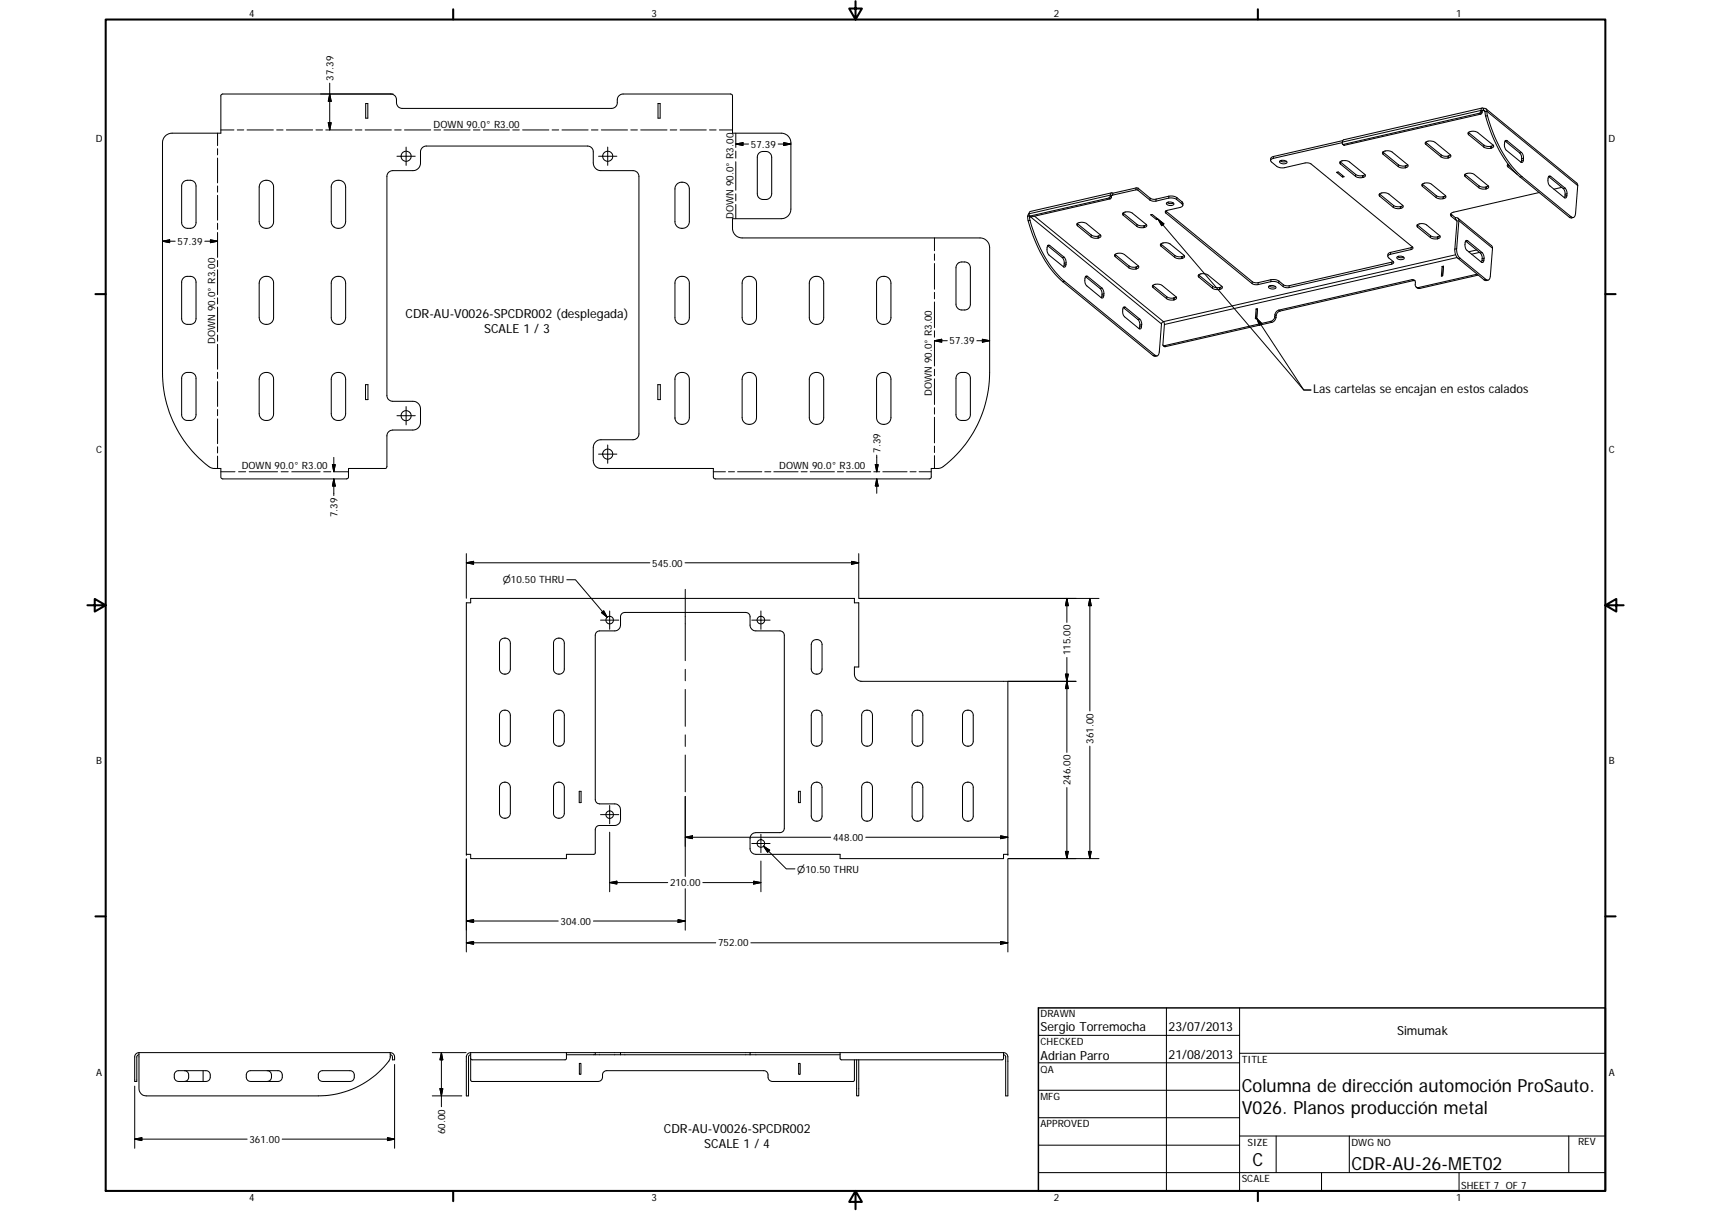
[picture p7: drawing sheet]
<svg xmlns="http://www.w3.org/2000/svg" width="594mm" height="420mm" viewBox="0 0 594 420" stroke-linecap="round" stroke-linejoin="round" font-family="sans-serif">
<g fill="none" stroke="#000" stroke-width=".36">
<path d="M127 35.9h.7v5.1h-.7zM228.5 35.9h.7v5.1h-.7zM514.7 37.5l-48.2 11a1.13 1.13 0 0 0-.2 1.6l47.4-10.8 .5-.4a.99 .99 0 0 1 .8-1.4l.1 .1M515.1 38.3l.1-.1a.94 .94 0 0 1 .5 1.3 44.7 44.7 0 0 0 11.4 21.3l18 14.7h1.2M515.1 38.3l-.4-.1-.1 1-.5 .4-47.3 10.8-.6-.4M515.1 37.6a1.02 1.02 0 0 1 1 .4 1.02 1.02 0 0 1 .2 1 43.3 43.3 0 0 0 12.2 22.3l17 13.9a.98 .98 0 0 0 1.2 0 .98 .98 0 0 0 .3-1.1l.8-9.7-.2-.8-31.6-25.8M515.1 37.6v.7M57.4 47.2l1.9-1h17.4v-13.1l.5-.5h58.5a2.2 2.2 0 0 1 2 3 2.01 2.01 0 0 0 2 2h72.6a2.22 2.22 0 0 0 2-3 2.01 2.01 0 0 1 2-2h37.5l.5 .7v12.9h17a3.4 3.4 0 0 1 3.3 3.4v22.9a3.3 3.3 0 0 1-3.3 3.4h-17v3.3a3.4 3.4 0 0 0 3.4 3.3l82.6 .1a3.4 3.4 0 0 1 3.3 3.3v43.3a40.9 40.9 0 0 1-16.8 33.1l-3.5 .2v3.2l-.6 .5h-74.4l-.6-.5v-3.2h-39a2.69 2.69 0 0 1-2.7-2.6v-4.7a2.7 2.7 0 0 1 2.7-2.6h11.1a2.01 2.01 0 0 0 2-2v-89.4a2.04 2.04 0 0 0-2-2h-11.1a2.69 2.69 0 0 1-2.7-2.7v-3.8a1.97 1.97 0 0 0-2-2h-56a2.04 2.04 0 0 0-2 2v3.8a2.62 2.62 0 0 1-2.7 2.7h-7a2.04 2.04 0 0 0-2 2v76a2 2 0 0 0 2 2h7a2.62 2.62 0 0 1 2.7 2.7v4.6a2.62 2.62 0 0 1-2.7 2.7h-7a2.04 2.04 0 0 0-2 2v10.7l-.2 .5-13.1 .1v3.2l-.7 .5h-43l-.6-.5v-3.2l-3.1-.1a36.5 36.5 0 0 1-12.9-15 40.7 40.7 0 0 1-4.3-18.2v-79.6l.3-1.3zM263.4 53.3a3.2 3.2 0 0 1 3.8-.3l.5 .6 .2 .9v12.7a2.3 2.3 0 0 1-3 2 2.01 2.01 0 0 1-2-2v-12.7zM444.3 55.9l1.4-.3a.84 .84 0 0 1 1.1 .9l-1.3 .3a.86 .86 0 0 1-1.2-.9zM444.5 55.8l1.3 .4 .9-.2M464.1 59.8l.5-.2 2.1 1.7-.6 .1z"/>
<path d="M465.2 56.2l1-.4 2 .1 5.6 4.6a.69 .69 0 0 1 .1 .9 .69 .69 0 0 1-.9 .2l-1.1 .1-1.2-.5-5.4-4.4zM465.3 56.1l5.6 4.6 1.6 .3 1.5-.4M466.1 49.5l-24 5.4a.73 .73 0 0 0-.8 .4 .73 .73 0 0 0 .2 .9l2 1.6 1.6 .5 8.3-1.8 1.6 .3 35.4 28.9M466.2 48.8l-24.3 5.6-.6 .4-.1 .8M480.1 52.8l1.2-.5 1.7 .3 5.7 4.5a.7 .7 0 0 1 0 .9 .7 .7 0 0 1-.8 .2l-1.2 .1-1-.4-5.5-4.4zM480.2 52.7l5.5 4.6 1.7 .3 1.4-.4M495 49.3l5.8 4.7 1.4 .2 1.5-.4M495 49.3l1.4-.4 1.5 .2 5.6 4.6a.71 .71 0 0 1 .1 .9 .71 .71 0 0 1-.9 .2h-1.4l-1-.4-5.4-4.4zM509.9 45.9l5.7 4.7 1.5 .2 1.4-.4M509.9 45.9l1.4-.4 1.6 .4 5.5 4.4a.71 .71 0 0 1 0 .9 .71 .71 0 0 1-.8 .2l-1.2 .1-1-.4-5.5-4.4-.2-.4zM522.6 48.9l5.2 4.3a3.3 3.3 0 0 1 .3 3.1M522.7 48.8l.6 .1 5.1 4.2a2.97 2.97 0 0 1 .1 3.3l-.5-.2-5.1-4.2a3.2 3.2 0 0 1-.2-3.2z"/>
<path d="M523.5 57.1l.7 .6M523.6 57l-.3 .3 .1 .5 3.3 2.7M63.8 63a3 3 0 0 1 4 .6l.3 .9v12.7a2.24 2.24 0 0 1-3 2 2.04 2.04 0 0 1-2-2v-12.7l.1-.6zM90.7 63.2a2.54 2.54 0 0 1 2.7-.5 2.54 2.54 0 0 1 1.6 2.2v12a2.5 2.5 0 0 1-2.5 2.3 2.5 2.5 0 0 1-2.5-2.3v-12zM115.7 63.2a2.54 2.54 0 0 1 2.7-.5 2.54 2.54 0 0 1 1.6 2.2v12a2.5 2.5 0 0 1-2.5 2.3 2.5 2.5 0 0 1-2.5-2.3v-12l.1-.7zM235 63.9a2.54 2.54 0 0 1 2.7-.6 2.54 2.54 0 0 1 1.6 2.3v11.3a2.5 2.5 0 0 1-2.5 2.3 2.5 2.5 0 0 1-2.4-2.3v-11.3v-.8zM357.3 74a2.41 2.41 0 0 0-.3 2.6 43.2 43.2 0 0 0 12 21.1l31.4 25.7 .5 .2 .9-.1M357.5 75a42.2 42.2 0 0 0 12.1 22.6l31.4 25.7a.98 .98 0 0 0 1.2 0 .98 .98 0 0 0 .3-1.2l.8-9.7a.54 .54 0 0 1 .5-.7 .54 .54 0 0 1 .5 .7l-.5 7.2 .2 .4 37.3-8.5a2.48 2.48 0 0 0 1.5-2.8l.5-.7 .7-.4 46.3-10.6a.93 .93 0 0 1 1.1 1.1v.6a.94 .94 0 0 0 1.2 1.1l20.3-4.7M374 77.5l5.1 4.2 1.6 .3 1.4-.4M374.1 77.5l1.3-.4 1.7 .4 4.9 4a.7 .7 0 0 1 .1 .9 .7 .7 0 0 1-.9 .2h-1.4l-1-.4-4.7-3.9-.3-.4zM385.9 66.9l-28.1 6.5a1.12 1.12 0 0 0-.3 1.6l27.5-6.3a1.29 1.29 0 0 0 .6-1.4l.3-.4 .5 .1M386.3 67.7l-.3 .1-.2 .8-.4 .4-27.4 6.3-.6-.4"/>
<path d="M386.3 67.7l8.4-1.9 5.3 3.9 1.4 .1 5.4-1.1 1.5 .4 2.1 1.6a.71 .71 0 0 1 .2 .9 .71 .71 0 0 1-.8 .4l-4.5 1a.54 .54 0 0 0-.6 .2 .54 .54 0 0 0 .1 .7l29.9 24.5 1 .4 6.9-1.1 1.2 .3 2.1 1.7 1.4 .1 35.9-8.1a.55 .55 0 0 0 .6-.3 .55 .55 0 0 0-.1-.7l-1.5-1.2a.71 .71 0 0 1-.2-.9 .71 .71 0 0 1 .8-.4l7.1-1.6a.54 .54 0 0 0 .6-.3 .54 .54 0 0 0-.1-.6M386.4 67l8.4-1.8 5.2 3.9 1.1 .1 5.1-1.2 1.7 .2 2.7 2 .1 1M386.4 67l-.1 .7M389.9 73.9l5.3 4.2 1.7 .3 1.2-.4M390 73.9l1.3-.4 1.7 .4 4.9 3.9a.71 .71 0 0 1 .1 .9 .71 .71 0 0 1-.9 .3h-1.1l-1.1-.3-5-4.2zM399.5 74.5l.5-.1 2.1 1.7-.6 .1zM401.6 75.7l-.1 .5M404.8 73.2l30.6 24.8 1.2 .1 4.7-1.1h1.4l1.3 .5 1.7 1.4 1.7 .3 36.4-8.4M405.1 70.4l1.3-.3a.86 .86 0 0 1 1.1 .9l-1 .3a.97 .97 0 0 1-1.4-.9zM405.2 70.3l1.1 .3 1.1-.2M466.2 60.9l-.1 .5M479 67.3l5.2 4.2 1.5 .3 1.4-.5"/>
<path d="M479 67.2l1.4-.3 1.6 .3 5 4a.71 .71 0 0 1 0 .9 .71 .71 0 0 1-.8 .2h-1.5l-.9-.4-4.8-3.8-.2-.5zM492 78.1l1.2-.5 1.8 .2 4.8 3.9a.7 .7 0 0 1 .1 .9 .7 .7 0 0 1-.8 .3h-1.2l-1.1-.4-4.6-3.7zM492.1 78l5 4 1.7 .3 1.1-.4M493.8 63.9l5 4.1 1.7 .3 1.4-.4M493.9 63.9l1.4-.4 1.6 .3 4.9 4a.7 .7 0 0 1 .1 .9 .7 .7 0 0 1-.9 .2h-1.4l-1-.4-4.9-4zM503.7 74.1l1.6 1.4M505.3 76.2l.4 .1 .2 .4-.8 10 .6 2.3 9.6 8.1 .6 .3 .8-.2M505.3 75.5a.92 .92 0 0 1 1.2 1.1l-.8 10 .5 2 .5 .8 9.3 7.6a.97 .97 0 0 0 1.1 0 .97 .97 0 0 0 .4-1.2l.6-10.3-11.9-9.8M505.3 75.5v.7M508.6 60.6l1.2-.5 1.7 .2 5.1 4.1a.7 .7 0 0 1 .1 .9 .7 .7 0 0 1-.8 .3h-1.2l-1.2-.5-4.8-3.8zM508.6 60.5l5.3 4.2 1.5 .3 1.4-.5M534.4 66.8l-29.6 6.8a.89 .89 0 0 0-1 .5 .89 .89 0 0 0 .2 1l1.3 1.1"/>
<path d="M537.7 61.2l.2-.2 .5 .2 5.1 4.2a2.83 2.83 0 0 1 .1 3.3l-5.6-4.4a3.3 3.3 0 0 1-.3-3.1zM537.7 61.3l5.2 4.3a3.4 3.4 0 0 1 .3 3M542.3 65l-2.7 .6M63.8 96.4a3.1 3.1 0 0 1 4 .5l.3 1v12.7a2.22 2.22 0 0 1-3 1.9 2 2 0 0 1-2-1.9v-12.7l.2-1zM90.7 96.6a2.51 2.51 0 0 1 2.7-.6 2.51 2.51 0 0 1 1.6 2.2v12a2.5 2.5 0 0 1-2.5 2.3 2.5 2.5 0 0 1-2.5-2.3v-12l.2-1zM115.7 96.6a2.52 2.52 0 0 1 2.7-.6 2.52 2.52 0 0 1 1.6 2.2v12a2.5 2.5 0 0 1-2.5 2.3 2.5 2.5 0 0 1-2.5-2.3v-12l.1-.7zM235 96.6a2.52 2.52 0 0 1 2.7-.6 2.52 2.52 0 0 1 1.6 2.2v12a2.5 2.5 0 0 1-2.5 2.3 2.5 2.5 0 0 1-2.4-2.3v-12v-.7zM258.4 96.6a2.52 2.52 0 0 1 2.7-.6 2.52 2.52 0 0 1 1.6 2.2v12a2.5 2.5 0 0 1-2.5 2.3 2.5 2.5 0 0 1-2.5-2.3v-12l.1-.7zM281.7 96.6a2.51 2.51 0 0 1 2.7-.6 2.51 2.51 0 0 1 1.6 2.2v12a2.5 2.5 0 0 1-2.5 2.3 2.5 2.5 0 0 1-2.5-2.3v-12l.3-1zM305 96.6a2.52 2.52 0 0 1 2.7-.6 2.52 2.52 0 0 1 1.6 2.2v12a2.5 2.5 0 0 1-2.5 2.3 2.5 2.5 0 0 1-2.5-2.3v-12l.2-.7zM332.6 91.3a3.1 3.1 0 0 1 4.1 .6l.2 1v12.6a2.22 2.22 0 0 1-3 2 2 2 0 0 1-2-2v-12.6l.2-.7zM363.8 85.2l5.2 4.3 .5 1.3-.2 1.8"/>
<path d="M363.9 85.1l.6 .1 5 4 .6 1.5a2.04 2.04 0 0 1-.4 2l-5.6-4.4a3.2 3.2 0 0 1-.2-3.2zM376.9 96l5.2 4.3a3.3 3.3 0 0 1 .3 3M377 95.8l.6 .1 5.2 4.2a2.88 2.88 0 0 1 0 3.3l-5.6-4.4a3.1 3.1 0 0 1-.2-3.2zM387.2 88.3l5 4.1 1.7 .3 1.4-.4M387.2 88.2l1.4-.4 1.4 .3 5.2 4.1a.71 .71 0 0 1 0 .9 .71 .71 0 0 1-.8 .2h-1.5l-.9-.4-4.8-3.9-.2-.4zM400.3 99l5.2 4.2 1.5 .3 1.4-.4M400.3 99l1.4-.4 1.5 .2 5.1 4.1a.71 .71 0 0 1 0 .9 .71 .71 0 0 1-.8 .3h-1.2l-1-.3-4.9-4-.3-.4zM403 84.6l5.1 4.2 1.7 .3 1.4-.4M403.1 84.6l1.4-.4 1.4 .3 5.1 4a.71 .71 0 0 1 .1 .9 .71 .71 0 0 1-.8 .3h-1.2l-1.1-.3-4.8-4-.3-.4zM416.2 95.4l5.2 4.2 1.5 .2 1.4-.4M416.2 95.3l1.1-.3 1.8 .2 5.1 4.1a.69 .69 0 0 1 .1 .9 .69 .69 0 0 1-.9 .2h-1.5l-.9-.4-4.7-3.9-.3-.4zM440.5 99.3l1.3-.2a.84 .84 0 0 1 1.1 .9l-1.3 .3a.86 .86 0 0 1-1.1-1z"/>
<path d="M440.7 99.3l1.3 .3 .8-.2M485.1 89.2l1-.3a.87 .87 0 0 1 1 0 .87 .87 0 0 1 .3 1l-1 .2a.95 .95 0 0 1-1.3-.9zM485.2 89l1.1 .4 1.1-.2M490.5 85.7l-8.1 2-.4 .4-.1 .8M491.3 97.4l-46.8 10.5a2.24 2.24 0 0 0-1.5 2.6l-.4 .7-1 .6-37.1 8.5-.6-.4M500.7 92.5l.5-.1-.3 3.3-.4 .1zM500.7 92.5l.4 .3M501.1 92.8l-.2 2.9M501.1 92.8h.1M508.9 83.7h.1M509 83.7l5.1 4.2a3.2 3.2 0 0 1 .3 3.1M509 83.5h.6l5.1 4.3a2.8 2.8 0 0 1 .1 3.3l-.5-.2-5.1-4.2a3.1 3.1 0 0 1-.2-3.2z"/>
<path d="M513.3 95.4l-20.3 4.7-.7-.1-.6-.4M390 106.7l5.2 4.3a3.1 3.1 0 0 1 .4 3M390.1 106.6h.6l5.2 4.2a2.75 2.75 0 0 1 0 3.3l-.4-.1-5.2-4.3a3.1 3.1 0 0 1-.2-3.1zM436.1 107.2l.5 .3M436.1 107.2l.5-.1-.3 3.4-.4 .1zM436.6 107.5l-.3 3M436.6 107.5h.1M63.6 129.9a3.2 3.2 0 0 1 4 0l.5 1.3v12.7a2.22 2.22 0 0 1-3 2 2 2 0 0 1-2-2v-12.7zM90.7 129.9a2.54 2.54 0 0 1 2.7-.6 2.54 2.54 0 0 1 1.6 2.3v12a2.5 2.5 0 0 1-2.5 2.3 2.5 2.5 0 0 1-2.5-2.3v-12zM115.7 129.9a2.54 2.54 0 0 1 2.7-.6 2.54 2.54 0 0 1 1.6 2.3v12a2.5 2.5 0 0 1-2.5 2.3 2.5 2.5 0 0 1-2.5-2.3v-12zM126.9 133.5h.9v5.1h-.9zM228.4 133.5h.9v5.1h-.9z"/>
<path d="M235 129.9a2.55 2.55 0 0 1 2.7-.6 2.55 2.55 0 0 1 1.6 2.3v13.3a2.5 2.5 0 0 1-2.5 2.3 2.5 2.5 0 0 1-2.4-2.3v-13.3v-.7zM258.4 129.9a2.54 2.54 0 0 1 2.6-.6 2.54 2.54 0 0 1 1.7 2.3v13.3a2.5 2.5 0 0 1-2.5 2.3 2.5 2.5 0 0 1-2.5-2.3v-13.3zM281.7 129.9a2.54 2.54 0 0 1 2.7-.6 2.54 2.54 0 0 1 1.6 2.3v13.3a2.5 2.5 0 0 1-2.5 2.3 2.5 2.5 0 0 1-2.5-2.3v-13.3zM305 129.9a2.55 2.55 0 0 1 2.7-.6 2.55 2.55 0 0 1 1.6 2.3v13.3a2.5 2.5 0 0 1-2.5 2.3 2.5 2.5 0 0 1-2.5-2.3v-13.3zM332.4 129.9a3.2 3.2 0 0 1 4.1 0l.4 1.3v12.7a2.22 2.22 0 0 1-3 2 2 2 0 0 1-2-2v-12.7zM163.4 207.6h133.3v1.5h1.5v22.3h-1.5v2.5a2.51 2.51 0 0 0 2.5 2.5h50.7v60h-1.5v1.5h-56.7v-1.5h-29.3a2.04 2.04 0 0 1-2-2v-3.5a2.04 2.04 0 0 1 2-2h8.4a1.52 1.52 0 0 0 1.5-1.5v-67a1.6 1.6 0 0 0-1.5-1.5h-8.4a2 2 0 0 1-2-2v-2.9a1.48 1.48 0 0 0-1.5-1.5h-41.9a1.48 1.48 0 0 0-1.6 1.5v2.9a2.05 2.05 0 0 1-2 2h-5.2a1.52 1.52 0 0 0-1.5 1.5v57a1.52 1.52 0 0 0 1.5 1.5h5.2a2 2 0 0 1 2 2v3.5a2.04 2.04 0 0 1-2 2h-5.2a1.45 1.45 0 0 0-1.5 1.5v8l-.5 .5h-9.5v1.5h-33.3v-1.5h-1.5v-87.3h1.5zM173.8 222a1.93 1.93 0 0 1 2.1-.5 1.93 1.93 0 0 1 1.3 1.7v8.9a1.89 1.89 0 0 1-1.9 1.8 1.89 1.89 0 0 1-1.9-1.8v-8.9zM192.6 222a1.91 1.91 0 0 1 2-.5 1.91 1.91 0 0 1 1.3 1.7v8.9a1.88 1.88 0 0 1-1.8 1.8 1.88 1.88 0 0 1-1.9-1.8v-8.9zM282.3 222.3a1.9 1.9 0 0 1 2-.3 1.9 1.9 0 0 1 1.1 1.6v8.5a1.88 1.88 0 0 1-1.8 1.8 1.88 1.88 0 0 1-1.9-1.8v-8.5zM174.1 246.8a1.9 1.9 0 0 1 1.9-.3 1.9 1.9 0 0 1 1.2 1.6v9a1.89 1.89 0 0 1-1.9 1.8 1.89 1.89 0 0 1-1.9-1.8v-9zM192.6 247a1.9 1.9 0 0 1 2-.5 1.9 1.9 0 0 1 1.3 1.6v9a1.88 1.88 0 0 1-1.8 1.8 1.88 1.88 0 0 1-1.9-1.8v-9zM282.3 246.8a1.89 1.89 0 0 1 2-.3 1.89 1.89 0 0 1 1.1 1.6v9a1.88 1.88 0 0 1-1.8 1.8 1.88 1.88 0 0 1-1.9-1.8v-9z"/>
<path d="M299.8 246.8a1.89 1.89 0 0 1 2-.3 1.89 1.89 0 0 1 1.1 1.6v9a1.88 1.88 0 0 1-1.8 1.8 1.88 1.88 0 0 1-1.9-1.8v-9zM317.3 246.8a1.88 1.88 0 0 1 2-.3 1.88 1.88 0 0 1 1.1 1.6v9a1.87 1.87 0 0 1-1.8 1.8 1.87 1.87 0 0 1-1.9-1.8v-9zM334.8 246.8a1.88 1.88 0 0 1 2-.3 1.88 1.88 0 0 1 1.1 1.6v9a1.87 1.87 0 0 1-1.8 1.8 1.87 1.87 0 0 1-1.9-1.8v-9zM173.8 272a1.93 1.93 0 0 1 2.1-.5 1.93 1.93 0 0 1 1.3 1.6v9.1a1.89 1.89 0 0 1-1.9 1.7 1.89 1.89 0 0 1-1.9-1.7v-9.1zM192.6 272a1.91 1.91 0 0 1 2-.5 1.91 1.91 0 0 1 1.3 1.6v9.1a1.88 1.88 0 0 1-1.8 1.7 1.88 1.88 0 0 1-1.9-1.7v-9.1zM201.1 274.6h.7v3.9h-.7zM277.2 274.6h.7v3.9h-.7zM282.3 271.8a1.89 1.89 0 0 1 2-.3 1.89 1.89 0 0 1 1.1 1.6v10a1.88 1.88 0 0 1-1.8 1.8 1.88 1.88 0 0 1-1.9-1.8v-10zM299.6 272a1.91 1.91 0 0 1 2-.5 1.91 1.91 0 0 1 1.3 1.6v10a1.88 1.88 0 0 1-1.8 1.8 1.88 1.88 0 0 1-1.9-1.8v-10zM317.3 271.8a1.88 1.88 0 0 1 2-.3 1.88 1.88 0 0 1 1.1 1.6v10a1.87 1.87 0 0 1-1.8 1.8 1.87 1.87 0 0 1-1.9-1.8v-10zM334.8 271.8a1.88 1.88 0 0 1 2-.3 1.88 1.88 0 0 1 1.1 1.6v10a1.87 1.87 0 0 1-1.8 1.8 1.87 1.87 0 0 1-1.9-1.8v-10zM360.5 359.2h69.9"/>
<path d="M405 349.7v63.5M430.4 349.7v63.5M48.3 365.2h87.2v1.9a22.8 22.8 0 0 1-8.4 8.3 31.1 31.1 0 0 1-16.6 4.8h-59.7a2.51 2.51 0 0 1-2.5-2.5zM48.3 365.2a1.48 1.48 0 0 0-1.5 1.5v8.5h.7v-8.5l.2-.5 .6-.2M61 371.9l1-.4h9.5a1.91 1.91 0 0 1 1.5 1.8 1.91 1.91 0 0 1-1.5 1.9h-9.5a1.95 1.95 0 0 1-1.5-1.3 1.95 1.95 0 0 1 .5-2zM64 371.5a1.91 1.91 0 0 1 1.5 1.8 1.91 1.91 0 0 1-1.5 1.9M70.5 371.5v3.7M86 371.9l1-.4h9.5a1.91 1.91 0 0 1 1.6 1.8 1.91 1.91 0 0 1-1.6 1.9h-9.5a1.95 1.95 0 0 1-1.5-1.3 1.95 1.95 0 0 1 .5-2zM92.8 371.5a1.91 1.91 0 0 1 1.5 1.8 1.91 1.91 0 0 1-1.5 1.9M110.9 371.9l1.1-.4h9.5a1.91 1.91 0 0 1 1.6 1.8 1.91 1.91 0 0 1-1.6 1.9h-9.5a1.93 1.93 0 0 1-1.6-1.3 1.93 1.93 0 0 1 .5-2zM135.5 365.2a1.91 1.91 0 0 1 1.5 2.5h-.7v-.2a1.11 1.11 0 0 0-.8-1.5M163.4 365.2v9.5l.4 .5h43.9a1.86 1.86 0 0 0 1.5-2.5l.4-.8 1.1-.4h54.5a1.83 1.83 0 0 1 1.5 2.5l.7 1 .8 .2h28.1l.4-.5v-7"/>
<path d="M163.4 365.2h43.3v.8h-10M163.4 365.2a1.93 1.93 0 0 0-1.5 2.6v12.4h.8v-12.4a1.31 1.31 0 0 1 .7-1.8M196.7 365.2v.7a1.33 1.33 0 0 1-.5 1.8h-32.3l-.5-.5M201.2 369h.5v3.7h-.5zM206.7 366h8.7M206.7 365.2h8.7M215.4 366h45M215.4 365.2v.8M215.4 365.2h45M260.4 366h31.3M277.3 369h.5v3.7h-.5zM291.7 365.2v.7a1.33 1.33 0 0 0 .5 1.8h55.9a1.5 1.5 0 0 0 .3-1.8v-.7"/>
<path d="M298.2 367.7v12.5h-.8v-12.5M348.4 365.2a1.91 1.91 0 0 1 1.5 2.6v12.4h-.7v-4.8a40.1 40.1 0 0 0-.3-9.2l-.5-.2M348.4 365.2h-88v.8M360.5 368.7h69.9M360.5 378.3h69.9M430.4 365.4h127M360.5 387.8h69.9M360.5 397.3h69.9M430.4 394.1h127M443.1 394.1v12.7M468.5 394.1v12.7M544.7 394.1v12.7"/>
<path d="M360.5 406.8h196.9M458.8 406.8v6.4M506.6 406.8v6.4"/>
<circle cx="141" cy="54.2" r="1.75"/>
<circle cx="211" cy="54.2" r="1.75"/>
<circle cx="141" cy="144.2" r="1.75"/>
<circle cx="211" cy="157.6" r="1.75"/>
<circle cx="211.7" cy="215.1" r="1.32"/>
<circle cx="264.2" cy="215.1" r="1.32"/>
<circle cx="211.7" cy="282.7" r="1.31"/>
<circle cx="264.2" cy="292.7" r="1.32"/>
</g>
<g fill="none" stroke="#000" stroke-width=".35">
<path d="M111.3 32.6h25.2M114.5 28.9v16.2M114.5 32.6l.5 2.5h-1zM513.7 39.3l.4 .3M514.2 38.7l.4 .4M514.6 38.6l-.4-.3-48.1 11M514.7 38.4l.4-.1 .5 .5 .7-.2 31.5 25.8M75.5 46.2v4.3M75.5 51.6v2.1M75.5 54.8v8.7M76.7 45.1h4.5M82.4 45.1h2.2"/>
<path d="M85.8 45.1h9.1M96 45.1h2.3M99.4 45.1h9.2M109.7 45.1h2.3M113.1 45.1h9.1M114 42.6h1l-.5 2.5zM123.4 45.1h2.3M126.8 45.1h9.1M137 45.1h2.3M137.8 54.2h6.4M140.4 45.1h9.2M141 51v6.4"/>
<path d="M150.7 45.1h2.3M154.1 45.1h9.1M164.4 45.1h2.3M167.8 45.1h9.1M178 45.1h2.3M181.5 45.1h9.1M191.7 45.1h2.3M195.1 45.1h9.1M205.4 45.1h2.2M207.8 54.2h6.4M208.8 45.1h9.1M211 51v6.4"/>
<path d="M219 45.1h2.3M222.5 45.1h9.1M232.7 45.1h2.3M236.1 45.1h9.1M246.4 45.1h2.2M249.8 45.1h4.5M255.5 50l2.5-.5v1zM255.5 50h4.4M255.5 46.2v5M255.5 52.4v2.5M255.5 56.1v9.9M270.2 50h4.4"/>
<path d="M272.1 49.5l2.5 .5-2.5 .5zM442.2 54.3l-.1 .6M465.4 56.2v.7M466.4 50.1l.4 .3M480.3 52.9l-.1 .6M485.5 57.1v.7M487.9 57.6v.6M488.2 57.5l-.1 .7M495.1 49.5v.6M500.4 53.7l-.1 .7M502.8 54.2l-.1 .6M503 54.1l-.1 .7"/>
<path d="M510 46.1l-.1 .6M515.2 50.4v.6M516.5 40.1l-.7 .2M517.6 50.8v.6M517.9 50.7l-.1 .7M523.3 48.9l-.6 .1M523.6 57.2v.7M528.3 52.9l-.6 .2M528.9 55.6l-.6 .1M529 54.9l-.7 .2M75.5 64.5v2.2M75.5 67.8v8.6"/>
<path d="M75.5 77.4v2.2M255.5 67.2v2.5M255.5 71v4.9M357.4 74.9l-.6 .1M357.6 76.5l-.6 .1M357.7 75l.3 .3M357.8 75.2l45.5 37.2M359.2 75l44.8 36.6 101.4-23.2M374.2 77.7l-.1 .6M385 68.7l.4 .3M385.5 68.2l.4 .3M385.5 67.7l-28.2 6.5"/>
<path d="M386.3 67.7l-.4 .1M390.1 74l-.1 .7M394.5 65.2l-.1 .7M394.8 77.9v.6M395.2 65.3l-.1 .7M397.2 78.3l-.1 .7M397.4 78.3v.6M399.3 68.8v.6M401.4 69.1v.7M402.1 76.1l2 1.6-.8 .6zM402.1 76.1l50.6 59.2h2.5h-2.5l-16.4-24.8M404.8 73.3v.6"/>
<path d="M405.8 68.1v.6M408.6 68.6v.6M410.4 70.1v.6M470.7 60.5v.7M473.1 60.9l-.1 .7M473.3 60.9v.7M479.1 67.4l-.1 .7M483.8 71.3v.6M486.2 71.7v.6M486.4 71.6v.7M492.2 78.1v.7M494 64l-.1 .7"/>
<path d="M498.7 67.9l-.1 .6M501.1 68.3l-.1 .6M501.3 68.2l-.1 .7M504 74.5v.6M505.3 76.2l.6 .5M506.5 76.6l11.7 9.5M508.8 60.6l-.1 .7M513.5 64.5v.6M515.9 64.9v.7M516.1 64.9v.6M528.5 61.3l-.7 .1M538.4 61.2l-.6 .1"/>
<path d="M543.4 65.3l-.7 .1M544 67.9l-.6 .1M544.1 67.2l-.7 .2M545.5 75.2l-.6 .2M56.4 83.7l2.5-.5v1zM60.8 83.7h-4.4M71.1 83.7h4.4M73.1 83.2l2.4 .5-2.4 .5zM75.5 80.7v8.6M75.5 90.4v2.1M75.5 93.6v8.6M324.5 82.5v4.5"/>
<path d="M324.5 88.1v2.2M324.5 91.4v8.9M364.5 85.2l-.7 .1M369.5 89.2l-.7 .2M369.6 97.6l-.6 .1M370.1 91.8l-.6 .2M370.2 91.2l-.7 .1M377.6 95.9l-.6 .1M378.9 81.5l-.1 .7M381.3 81.9l-.1 .7M381.5 81.9v.7M382.6 99.9l-.6 .2"/>
<path d="M387.3 88.4l-.1 .6M392 92.3v.6M394.4 92.7v.6M394.6 92.6v.7M400.4 99.1v.7M403.2 84.8v.6M407.9 88.6v.7M410.3 89v.7M410.5 89v.6M416.3 95.5v.6M421 99.3v.7M423.5 99.8l-.1 .6"/>
<path d="M423.6 99.7v.7M434.8 97.7l-.1 .7M436.9 98.1l-.1 .6M441.3 97v.7M444 97.5v.7M445.6 98.8l-.1 .6M447.6 99.1v.7M482.8 87.6v.6M483.2 91v.7M490 85.9l-.1 .7M490.3 97l.4 .4M492.6 99.8l.4 .3"/>
<path d="M496.7 81.8l-.1 .6M499.1 82.2v.7M499.3 82.1v.7M505.8 86.3l-.7 .1M505.9 89.3l-101.6 23.3M506.9 89.6l-.6 .1M509.6 83.5l-.6 .2M512.7 86.7l-2.7 .7M513.7 87.6l-2.7 .6M514.6 87.6l-.6 .2M515.2 90.3l-.6 .1M515.3 89.6l-.7 .1"/>
<path d="M516 97l-.7 .1M75.5 103.3v2.2M75.5 106.5v8.6M75.5 116.2v2.2M75.5 119.5v8.6M324.5 118.2l2.5-.5v1zM324.5 118.2h4.4M324.5 101.4v2.3M324.5 104.8v8.9M324.5 114.8v2.2M324.5 118.1v8.9M339.2 118.2h4.4"/>
<path d="M341.1 117.7l2.5 .5-2.5 .5zM383.2 102.6l-.6 .1M383.3 101.9l-.7 .2M390.7 106.6l-.6 .2M395.7 110.7l-.6 .1M396.3 113.3l-.6 .2M396.4 112.6l-.6 .2M404.1 120l.4 .3M405.1 103v.6M407.5 103.4v.7M407.7 103.4v.6M436.3 110.5l1.8 1.8-.8 .5z"/>
<path d="M441.3 111.5l.3 .3M442.6 109.9l.4 .3M442.7 109.2l.4 .3M444 107.6l.5 .3M75.5 129.2v2.1M75.5 132.4v8.6M324.5 128.1v2.2M324.5 131.4v8.9M401 123.3l-.6 .1M75.5 142.1v2.1M75.5 145.3v8.6M75.5 155v2.2"/>
<path d="M75.5 158.2v4.3M115.9 158.7v5M137.8 144.2h6.4M141 141.1v6.3M207.8 157.6h6.4M211 154.4v6.3M304.4 157.9v5.8M324.5 141.4v2.3M324.5 144.8v8.8M324.5 154.8v2.2M324.5 158.1v4.4M76.7 163.7h4.9"/>
<path d="M82.8 163.7h2.5M86.5 163.7h9.9M97.6 163.7h2.5M101.3 163.7h9.9M112.4 163.7h2.5M115.4 161.2h1l-.5 2.5zM115.9 166.2v5.7M115.9 166.2l.5 2.4h-1zM116.1 163.7h4.9M247.7 163.7h4.2M252.9 163.7h2.1M256.1 163.7h8.4"/>
<path d="M265.5 163.7h2.1M268.7 163.7h8.4M278.2 163.7h2M281.3 163.7h8.4M290.8 163.7h2.1M293.9 163.7h8.4M303.4 163.7h2.1M303.9 161.2h1l-.5 2.5zM304.4 166.2v5M304.4 166.2l.5 2.4h-1zM306.5 163.7h8.4M316 163.7h2.1"/>
<path d="M319.1 163.7h4.2M161.9 195.3l2.5-.5v1zM161.9 195.3h63.8M161.9 192.1v15.5M237.8 195.3h60.4M295.7 194.8l2.5 .5-2.5 .5zM298.2 192.1v15.5M196.8 201.1h3l11 13M208.5 215.2h6.4M208.8 212.6l.8-.7 1.2 2.2zM211.7 212v6.3M237.9 204.5v24.7"/>
<path d="M261 215.2h6.4M264.2 212v6.3M298.3 207.6h83.3M370.4 207.6v8.3M370.4 207.6l.5 2.5h-1zM378.4 207.6v39.1M378.4 207.6l.5 2.5h-1zM237.9 232.2v4M237.9 239.2v12.8M350 236.4h23.6M369.9 233.9h1l-.5 2.5zM370.4 236.4l.5 2.5h-1z"/>
<path d="M370.4 228.1v32.9M237.9 255v4M378.4 258.9v39M211.7 279.5v6.3M237.9 262v12.7M237.9 276.3v27.8M370.4 273.2v24.7M161.9 298v32.3M208.5 282.6h6.4M211.7 288.7v20.7M237.9 290.5l2.5-.5v1zM237.9 290.5h50.5"/>
<path d="M261 292.7h6.4M264.2 298.7v10.7M264.2 289.5v6.3M265.1 293.6l7.9 7.9h3M265.1 293.6l2.1 1.4-.7 .7zM300.6 290.5h49.3M347.4 290l2.5 .5-2.5 .5zM349.9 298v32.3M350 297.9h31.6M369.9 295.4h1l-.5 2.5zM377.9 295.4h1l-.5 2.5zM161.9 319.6l2.5-.5v1z"/>
<path d="M161.9 319.6h31.9M206 319.6h31.9M211.7 306.2l2.5-.5v1zM211.7 306.2h20.1M235.4 319.1l2.5 .5-2.5 .5zM237.9 308.4v14.3M244 306.2h20.2M261.7 305.7l2.5 .5-2.5 .5zM161.9 327.1l2.5-.5v1zM161.9 327.1h86.6M260.7 327.1h89.2M347.4 326.6l2.5 .5-2.5 .5z"/>
<path d="M46.8 376.8v21.6M137 369.3v29.1M150.1 365.2h11.7M152.8 377.7h.9l-.4 2.5zM153.3 365.2v18.8M153.3 365.2l.4 2.5h-.9zM46.8 395.2l2.4-.5v1zM85.8 395.2h-39M98 395.2h39M134.5 394.7l2.5 .5-2.5 .5zM150.1 380.2h10.2"/>
</g>
<g fill="#000">
<circle cx="161.9" cy="296.4" r=".18"/>
<circle cx="349.9" cy="296.4" r=".18"/>
</g>
<g fill="none" stroke="#000" stroke-width=".71">
<path d="M36.7 6.8h520.7v406.4h-520.7zM157.3 3.2v3.6M297 .4v6.4l-2.2-3.8h4.5l-2.3 3.8M436.7 3.2v3.6M33.1 102h3.6M557.4 102h3.6M30.3 210h6.4l-3.8-2.2v4.4l3.8-2.2M557.4 210l3.8 2.2v-4.4l-3.8 2.2h6.3M33.1 317.9h3.6M557.4 317.9h3.6M157.3 413.2v3.6M297 413.2l2.3 3.8h-4.5l2.2-3.8v6.3"/>
<path d="M436.7 413.2v3.6"/>
</g>
<path d="M360.5 349.7h196.9v63.5h-196.9z" fill="none" stroke="#000" stroke-width=".51"/>
<g fill="#000" stroke="#000" stroke-width=".35">
<path d="M114.5 32.6l.5 2.5h-1zM114 42.6h1l-.5 2.5zM255.5 50l2.5-.5v1zM272.1 49.5l2.5 .5-2.5 .5zM402.1 76.1l2 1.6-.8 .6zM56.4 83.7l2.5-.5v1zM73.1 83.2l2.4 .5-2.4 .5zM324.5 118.2l2.5-.5v1zM341.1 117.7l2.5 .5-2.5 .5zM436.3 110.5l1.8 1.8-.8 .5zM115.4 161.2h1l-.5 2.5zM115.9 166.2l.5 2.4h-1z"/>
<path d="M303.9 161.2h1l-.5 2.5zM304.4 166.2l.5 2.4h-1zM161.9 195.3l2.5-.5v1zM295.7 194.8l2.5 .5-2.5 .5zM208.8 212.6l.8-.7 1.2 2.2zM370.4 207.6l.5 2.5h-1zM378.4 207.6l.5 2.5h-1zM369.9 233.9h1l-.5 2.5zM370.4 236.4l.5 2.5h-1zM237.9 290.5l2.5-.5v1zM265.1 293.6l2.1 1.4-.7 .7zM347.4 290l2.5 .5-2.5 .5z"/>
<path d="M369.9 295.4h1l-.5 2.5zM377.9 295.4h1l-.5 2.5zM161.9 319.6l2.5-.5v1zM211.7 306.2l2.5-.5v1zM261.7 305.7l2.5 .5-2.5 .5zM161.9 327.1l2.5-.5v1zM235.4 319.1l2.5 .5-2.5 .5zM347.4 326.6l2.5 .5-2.5 .5zM152.8 377.7h.9l-.4 2.5zM153.3 365.2l.4 2.5h-.9zM46.8 395.2l2.4-.5v1zM134.5 394.7l2.5 .5-2.5 .5z"/>
</g>
<g font-size="6.3">
<text x="431.1" y="379">Columna de dirección automoción ProSauto.</text>
<text x="431.1" y="386.6">V026. Planos producción metal</text>
<text x="434.8" y="404.7">C</text>
<text x="469.2" y="406">CDR-AU-26-MET02</text>
</g>
<g font-size="4.4">
<text x="140.8" y="110.4">CDR-AU-V0026-SPCDR002 (desplegada)</text>
<text x="168.1" y="115.6">SCALE 1 / 3</text>
<text x="361.3" y="357.5">Sergio Torremocha</text>
<text x="405.8" y="357.8">23/07/2013</text>
<text x="485.1" y="359.2">Simumak</text>
<text x="361.3" y="367.9">Adrian Parro</text>
<text x="405.8" y="367.3">21/08/2013</text>
<text x="230.5" y="393.2">CDR-AU-V0026-SPCDR002</text>
<text x="244.5" y="398.4">SCALE 1 / 4</text>
</g>
<text font-size="4.2" x="456" y="136.5">Las cartelas se encajan en estos calados</text>
<g font-size="3.5">
<text x="86.6" y="5.8">4</text>
<text x="226.3" y="5.8">3</text>
<text x="365.9" y="5.8">2</text>
<text x="505.6" y="5.8">1</text>
<text x="115.8" y="28.1" transform="rotate(-90 115.8 28.1)">37.39</text>
<text x="150.6" y="44.3">DOWN 90.0° R3.00</text>
<text x="33.2" y="49.4">D</text>
<text x="260.7" y="51.3">57.39</text>
<text x="558.5" y="49.4">D</text>
<text x="254.6" y="76" transform="rotate(-90 254.6 76)">DOWN 90.0° R3.00</text>
<text x="61.7" y="85">57.39</text>
<text x="74.7" y="119.3" transform="rotate(-90 74.7 119.3)">DOWN 90.0° R3.00</text>
<text x="329.7" y="119.5">57.39</text>
<text x="323.6" y="137.5" transform="rotate(-90 323.6 137.5)">DOWN 90.0° R3.00</text>
<text x="33.4" y="157.3">C</text>
<text x="305.7" y="157.1" transform="rotate(-90 305.7 157.1)">7.39</text>
<text x="558.6" y="157.3">C</text>
<text x="83.9" y="162.9">DOWN 90.0° R3.00</text>
<text x="270.6" y="162.9">DOWN 90.0° R3.00</text>
<text x="117.2" y="179.5" transform="rotate(-90 117.2 179.5)">7.39</text>
<text x="226.5" y="196.6">545.00</text>
<text x="371.7" y="227.3" transform="rotate(-90 371.7 227.3)">115.00</text>
<text x="379.7" y="258" transform="rotate(-90 379.7 258)">361.00</text>
<text x="33.4" y="265.2">B</text>
<text x="558.6" y="265.2">B</text>
<text x="371.7" y="272.4" transform="rotate(-90 371.7 272.4)">246.00</text>
<text x="289.2" y="291.7">448.00</text>
<text x="232.6" y="307.5">210.00</text>
<text x="194.6" y="320.8">304.00</text>
<text x="249.3" y="328.4">752.00</text>
<text x="361.3" y="353">DRAWN</text>
<text x="361.3" y="362.5">CHECKED</text>
<text x="431.1" y="368.7">TITLE</text>
<text x="33.4" y="373.2">A</text>
<text x="361.3" y="372.1">QA</text>
<text x="558.6" y="373.2">A</text>
<text x="361.3" y="381.6">MFG</text>
<text x="154.5" y="393.5" transform="rotate(-90 154.5 393.5)">60.00</text>
<text x="361.3" y="391.2">APPROVED</text>
<text x="86.6" y="396.5">361.00</text>
<text x="433.2" y="397.5">SIZE</text>
<text x="469.2" y="397.5">DWG NO</text>
<text x="547.9" y="397.4">REV</text>
<text x="431.1" y="410.2">SCALE</text>
<text x="507.3" y="412.4">SHEET 7 OF 7</text>
<text x="86.6" y="416.7">4</text>
<text x="226.3" y="416.7">3</text>
<text x="365.9" y="416.7">2</text>
<text x="505.6" y="416.7">1</text>
</g>
<g font-size="3.3">
<text x="174.5" y="202.4">⌀10.50 THRU</text>
<text x="276.8" y="302.7">⌀10.50 THRU</text>
</g>
</svg>
